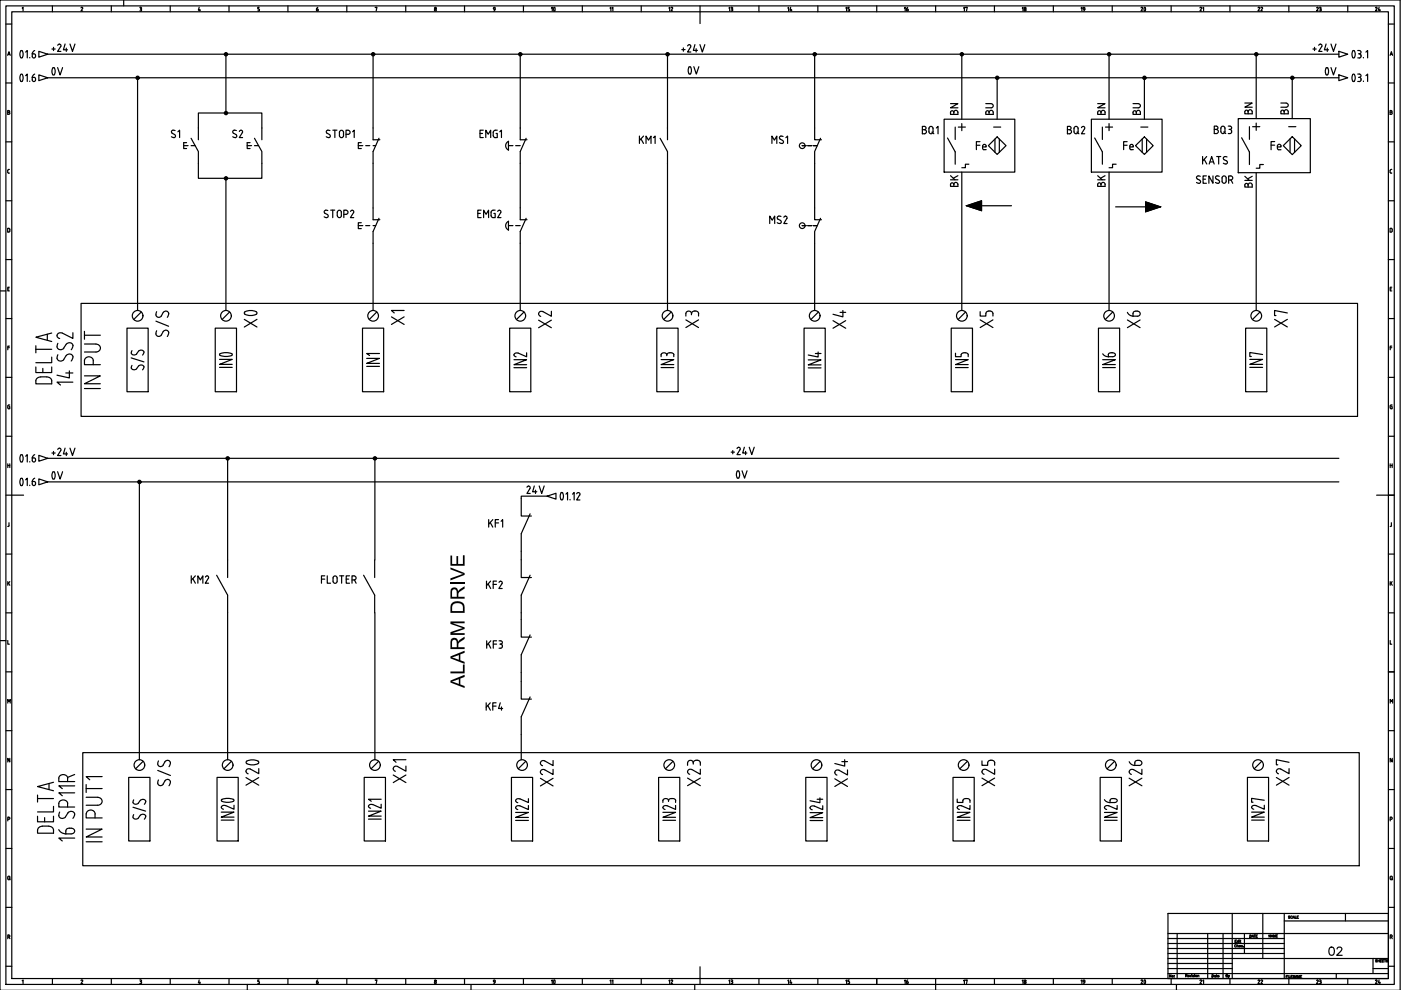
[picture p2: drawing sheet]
<svg xmlns="http://www.w3.org/2000/svg" width="297mm" height="210mm" viewBox="0 0 297 210" stroke-linecap="round" stroke-linejoin="round" font-family="sans-serif">
<!-- layer: 035 -->
<g fill="none" stroke="#000" stroke-width=".25">
<path d="M1.2 5.1h1.3M1.2 17.6h1.3M1.6 11.7l.3-.7 .3 .7M1.7 11.5h.4M2.5 2.5h291.9v205h-291.9zM4.7 1.7l.2-.2v.8M11.1 1.2v1.3M17.3 1.5l-.1 .2M17.4 1.5l.1 .3M17.5 1.8l-.3 .5h.3M23.6 1.2v1.3M26.2 0v1.2"/>
<path d="M29.6 1.5l.4 .1-.2 .3M29.7 1.9h.1M29.8 1.9l.2 .2v.2h-.4M36.1 1.2v1.3M42.2 1.5l-.1 .7h.4M42.4 2v.3M48.6 1.2v1.3M54.9 1.5h-.2v.4l.3 .2M55 2.1v.1M55 2.2l-.3 .1M61 1.2v1.3M73.5 1.2v1.3"/>
<path d="M79.6 1.6l.3-.1-.1 .8M86 1.2v1.3M98.5 1.2v1.3M111 1.2v1.3M123.5 1.2v1.3M136 1.2v1.3M148.4 1.2v1.3M160.9 1.2v1.3M173.4 1.2v1.3M185.9 1.2v1.3M198.4 1.2v1.3M210.8 1.2v1.3"/>
<path d="M223.3 1.2v1.3M235.8 1.2v1.3M248.3 1.2v1.3M260.8 1.2v1.3M273.3 1.2v1.3M285.7 1.2v1.3M294.3 5.1h1.3M294.3 17.6h1.3M294.7 11.7l.3-.7 .3 .7M294.8 11.5h.4M1.2 30.1h1.3M1.6 23.4l.4 .1-.1 .3 .1 .1v.3h-.4z"/>
<path d="M1.6 23.8h.3M1.8 36.7h.2M2 35.9l-.4 .2 .1 .4 .2 .2M294.3 30.1h1.3M294.7 23.4l.4 .1-.1 .3 .1 .1v.3h-.4zM294.7 23.8h.3M294.7 36.1v.4M294.7 36.5l.2 .2M294.9 36.7h.2M294.9 35.9h.2M294.9 35.9l-.2 .2M1.2 42.6h1.3"/>
<path d="M1.2 55h1.3M2.1 48.6v.4M2.1 48.7l-.1-.2-.4-.1v.8l.4-.1 .1-.1M294.3 42.6h1.3M294.3 55h1.3M294.9 48.4h-.2v.8h.2M294.9 48.4l.2 .1 .1 .5-.3 .2M0 61.7h1.2M1.3 67.5h1.2M1.7 61.3h.2M1.7 73.7h.3M2 60.9h-.3v.8h.3"/>
<path d="M2 73.4h-.3v.8M294.4 67.5h1.2M294.7 61.3h.3M294.7 73.7h.4M295.1 60.9h-.4v.8h.4M295.1 73.4h-.4v.8M1.2 80h1.3M1.3 92.5h1.2M1.7 98.7h.4M1.7 98.3v.8M2.1 85.9h-.4v.7l.4 .1v-.5h-.2M2.1 98.3v.8"/>
<path d="M294.3 80h1.3M294.4 92.5h1.2M294.7 98.3v.8M294.7 98.7h.5M295.2 85.9h-.4v.7l.4 .1v-.5h-.2M295.2 98.3v.8M1.3 105h1.2M1.3 117.5h1.2M1.9 110.8v.6M1.9 111.5l-.2 .1M294.4 105h1.2M294.4 117.5h1.2"/>
<path d="M294.7 111.6h.1M295 110.8v.6M295 111.5l-.2 .1M0 135.8h1.2M1.3 129.9h1.2M1.7 135.8v.8h.3M1.7 123.3v.8M1.8 123.6l.3 .5M2.1 123.3l-.4 .5M294.4 129.9h1.2M294.7 135.8v.8h.4M294.7 123.3v.8"/>
<path d="M294.9 123.6l.3 .5M295.2 123.3l-.5 .5M1.3 142.5h1.2M1.3 154.9h1.2M1.7 149.1v-.8l.2 .4 .3-.4v.8M294.4 142.5h1.2M294.4 154.9h1.2M1.3 167.4h1.2M1.3 179.9h1.2M1.7 173.7l.3-.1v-.3l-.3-.1v.9M2.1 160.8v.8l-.4-.8v.8M294.4 167.4h1.2"/>
<path d="M294.4 179.9h1.2M294.7 173.7l.4-.1v-.3l-.4-.1v.9M295.2 160.8v.8l-.5-.8v.8M1.3 192.4h1.2M1.7 198.7h.2M1.9 198.7l.2-.2-.1-.2-.3-.1v.8M1.9 198.7l.2 .3M1.9 186.4l.3 .1M2.1 186v.3M2.1 186l-.2-.2h-.2v.5l.2 .2 .2-.2M247.6 199h24.7M249.6 197.9v9.6"/>
<path d="M256.1 197.9v9.6M259.3 197.9v9.6M263.8 197.9v4.3M267.7 193.7v9.5M272.3 195.3h22.1M285.3 193.7v1.6M294.4 192.4h1.2M294.7 198.7h.3M295 198.7l.2-.2-.1-.2-.4-.1v.8M295 198.7l.2 .3M0 210v-210h296.9v210M1.3 204.9h1.2"/>
<path d="M4.7 207.9l.2-.1v.8M11.1 207.5v1.2M17.3 207.8l-.1 .1M17.4 207.8l.1 .2M17.5 208l-.3 .6h.3M23.6 207.5v1.2M29.6 207.8h.4l-.2 .3M29.7 208.1l.3 .2M30 208.3v.1M30 208.4l-.4 .2M36.1 207.5v1.2M42.2 207.8l-.1 .6h.4"/>
<path d="M42.4 208.2v.4M48.6 207.5v1.2M52.4 208.7v1.3M54.9 207.8h-.2v.3l.3 .2M55 208.3v.1M55 208.4l-.3 .2M61 207.5v1.2M67.1 208.4l.2 .2 .2-.2M67.1 208.1h.2M67.1 208.1v.3M67.3 208.1l.2 .2M67.4 207.8l-.3 .3"/>
<path d="M67.4 208.3v.1M73.5 207.5v1.2M79.6 207.9l.3-.1-.1 .8M86 207.5v1.2M92.1 208.3v.1M92.1 208.3l.2-.2 .2 .2M92.1 208.4l.2 .2 .2-.2M92.5 208.3v.1M98.5 207.5v1.2M99.9 208.7v1.3M105 207.9v.3M105 208l-.2-.2-.2 .1 .1 .3h.3l-.3 .4"/>
<path d="M111 207.5v1.2M123.5 207.5v1.2M136 207.5v1.2M147.3 208.7v1.3M148.4 207.5v1.2M160.9 207.5v1.2M173.4 207.5v1.2M185.9 207.5v1.2M198.4 207.5v2.5M210.8 207.5v1.2M223.3 207.5v1.2M235.8 207.5v1.2"/>
<path d="M247.6 203.2h13.7M247.6 204.3h13.7M247.6 205.4h13.7M247.6 202.2h24.7M247.6 201.1h24.7M247.6 200h24.7M247.6 206.4h46.8M248.3 207.5v1.2M249.4 208.7v1.3M273.3 207.5v1.2M283.3 206.4v1.1M285.7 207.5v1.2"/>
<path d="M294.4 204.9h1.2"/>
<circle cx="92.3" cy="2.1" r=".2"/>
<circle cx="92.3" cy="1.7" r=".18"/>
<circle cx="92.3" cy="208" r=".18"/>
</g>
<!-- layer: 07 -->
<path d="M1.2 1.2h294.4v207.5h-294.4zM148.4 2.5v2.5M2.5 105h2.5M291.9 105h2.5M247.6 193.7h46.8v13.8h-46.8zM247.6 197.9h46.8M261.3 193.7v13.8M272.3 193.7v13.8M148.4 205v2.5M261.3 203.2h33.1M291.1 203.2v3.2" fill="none" stroke="#000" stroke-width=".25"/>
<!-- layer: 025 -->
<g fill="none" stroke="#000" stroke-width=".25">
<path d="M261.9 199.5h.1M262.2 199.3h-.3v.5h.3M262.6 199.5h-.2l-.1 .1 .1 .2 .2-.1M262.6 199.3v.5M262.7 199.3h.1M262.8 199.5v.3M262.9 199.5h.2M263 199.3l.1 .5M265 198.2l.3 .1-.1 .4h-.2zM265.4 198.7l.2-.5 .2 .5M265.5 198.6h.2M265.9 198.2h.3"/>
<path d="M266 198.2v.5M266.3 198.5h.2M266.6 198.2h-.3v.5h.3M269.4 198.2v.5l-.4-.5v.5M269.5 198.7l.2-.5 .2 .5M269.6 198.5h.2M270 198.7v-.5l.2 .5 .2-.5v.5M270.6 198.4h.2M270.9 198.2h-.3v.5h.3M273.5 194.3l-.3-.1 .3 .4h-.3M274 194.3a.18 .18 0 0 0-.2-.1 .18 .18 0 0 0-.2 .2v.1a.18 .18 0 0 0 .2 .2 .18 .18 0 0 0 .2-.1M274.1 194.7l.2-.5 .2 .5"/>
<path d="M274.2 194.5h.2M274.6 194.2v.5h.3M275 194.4h.2M275.3 194.2h-.3v.5h.3M248.3 206.7v.5l-.3-.5v.5M249 206.8h.1M249 207.1h.1M251.4 206.8h.3v-.1l-.3-.1v.5M251.5 206.8l.2 .3M251.9 206.9h.2v-.1l-.2 .2h.2M262.1 200.4a.18 .18 0 0 0-.2-.1 .18 .18 0 0 0-.1 .2v.1a.18 .18 0 0 0 .1 .2 .18 .18 0 0 0 .2-.1M262.3 200.6l.2-.1 .1 .3"/>
<path d="M262.3 200.3v.5M262.7 200.6h.3v-.1a.16 .16 0 0 0-.3 .1 .18 .18 0 0 0 .3 .2v-.1M263.4 200.5a.16 .16 0 0 0-.2 .1 .16 .16 0 0 0 0 .2 .16 .16 0 0 0 .2-.1M263.6 200.7h.1M272.7 207.1h.2M273 206.8h-.3v.5M273.1 206.8v.5M273.3 206.8v.5h.3M273.7 207.1h.2M274 206.8h-.3v.5h.3M274.5 206.8v.5l-.3-.5v.5M274.6 207.3l.2-.5 .2 .5"/>
<path d="M274.7 207.2h.2M275.1 207.3v-.5l.2 .5 .2-.5v.5M275.7 207.1h.2M276 206.8h-.3v.5h.3M292 203.5h-.4l.4 .3-.2 .2-.2-.1M292.1 203.5v.5M292.1 203.7h.4M292.5 203.5v.5M292.7 203.7h.2M293 203.5h-.3v.5h.3M293.1 203.7h.2M293.4 203.5h-.3v.5h.3"/>
<path d="M293.5 203.5h.3M293.7 203.5v.5M294.3 203.5h-.4l.4 .3-.2 .2-.2-.1"/>
<circle cx="248.6" cy="207" r=".17"/>
</g>
<!-- layer: SYMS -->
<g fill="none" stroke="#000" stroke-width=".25">
<path d="M40.5 29.3l1.6 2.8v2.5M40.5 30.9h.9M42.1 27.1v2.5M54 29.3l1.5 2.8v2.5M54 30.9h.8M55.5 27.1v2.5M76 30.9h.9M76.6 30.2h-.6v1.3h.6M77.5 30.9h.9M79.1 30.9h.6M79.1 27.1v2.5h1.4M80.3 29.3l-1.2 2.8v2.5"/>
<path d="M107.6 30.1l.2-.1v1.8a1.01 1.01 0 0 1-.2-1.7zM109.3 30.9h1M110.3 27.1v2.5h1.4M111.5 29.3l-1.2 2.8v2.5M140 29.3l1.5 2.8v2.5M141.5 27.1v2.5M170.1 30.9h.8M171.3 30.9h.8M172.4 30.9h.9M172.7 27.1v2.5h1.5M174 29.3l-1.3 2.8v2.5M200.2 25.3h15v11.2h-15z"/>
<path d="M200.9 29.3l1.6 2.9v2.6M202.5 26.9v2.7M203.2 26.9h1.5M203.9 26.2v1.5M210.7 26.9h1.5M211.4 29l1.9 1.9-1.9 1.8-1.9-1.8zM211.9 29.5v2.8M231.4 25.3h15v11.2h-15zM232.1 29.3l1.6 2.9v2.6M233.7 26.9v2.7M234.4 26.9h1.5M235.1 26.2v1.5"/>
<path d="M240.7 30.9l1.9-1.9 1.9 1.9-1.9 1.8zM241.9 26.9h1.5M243.1 29.5v2.8M262.5 25.1h15.3v11.5h-15.3zM263.2 29.2l1.7 3v2.7M264.9 26.9v2.6M265.6 26.9h1.5M266.3 26.1v1.5M273.2 26.9h1.5M274 29l1.9 1.9-1.9 1.9-1.9-1.9zM274.5 29.4v2.9M76 47.8h.9"/>
<path d="M76.6 47.2h-.6v1.3h.6M77.5 47.8h.9M79.1 44.1v2.5h1.4M79.1 47.8h.6M80.3 46.3l-1.2 2.8v2.5M107.6 47.1l.2-.2v1.9a1.01 1.01 0 0 1-.2-1.7zM109.3 47.8h1M110.3 44.1v2.5h1.4M111.5 46.3l-1.2 2.8v2.5M170.1 47.8h.8M171.3 47.8h.8M172.4 47.8h.9"/>
<path d="M172.7 44.1v2.5h1.5M174 46.3l-1.3 2.8v2.5M204.9 43.6l3.2-1v2.1zM208.1 43.6h6.4M236.5 43.9h6.4M242.9 42.8l3.2 1.1-3.2 1zM17.2 64.3h270.6v24h-270.6zM26.9 69.6h4.5v13.5h-4.5zM30 66.1l-1.6 1.6M45.6 69.6h4.5v13.5h-4.5zM76.9 69.6h4.4v13.5h-4.4zM79.9 66.1l-1.6 1.6"/>
<path d="M108.1 69.6h4.4v13.5h-4.4zM111.1 66.1l-1.6 1.6M139.3 69.6h4.5v13.5h-4.5zM142.3 66.1l-1.6 1.6M170.5 69.6h4.5v13.5h-4.5zM173.5 66.1l-1.6 1.6M201.7 69.6h4.5v13.5h-4.5zM204.7 66.1l-1.6 1.6M232.9 69.6h4.5v13.5h-4.5zM235.9 66.1l-1.6 1.6M264.1 69.6h4.5v13.5h-4.5zM267.1 66.1l-1.5 1.6"/>
<path d="M48.3 118.7v3.7M79.4 118.7v3.7M110.5 105.7v3.7h2.2M110.5 118.7v3.7h2.2M112.4 108.9l-1.9 4.3v3.7M45.9 122l2.4 4.2v3.7M77.1 122l2.3 4.2v3.7M110.5 131.3v3.8h2.2M112.4 122l-1.9 4.2v3.7M112.4 134.6l-1.9 4.2v3.8M17.5 159.6h270.7v24h-270.7zM110.5 144.5v3.7h2.2"/>
<path d="M112.4 147.8l-1.9 4.2v3.7M27.3 164.8h4.5v13.5h-4.5zM30.3 161.4l-1.6 1.6M46 164.8h4.5v13.5h-4.5zM77.2 164.8h4.5v13.5h-4.5zM80.3 161.4l-1.6 1.6M108.4 164.8h4.5v13.5h-4.5zM111.5 161.4l-1.6 1.6M139.6 164.8h4.5v13.5h-4.5zM142.7 161.4l-1.6 1.6M170.8 164.8h4.5v13.5h-4.5zM173.9 161.4l-1.6 1.6"/>
<path d="M202.1 164.8h4.4v13.5h-4.4zM205.1 161.4l-1.6 1.6M233.3 164.8h4.5v13.5h-4.5zM236.3 161.4l-1.6 1.6M264.5 164.8h4.5v13.5h-4.5zM267.5 161.4l-1.6 1.6"/>
<circle cx="29.2" cy="16.5" r=".35"/>
<circle cx="29.2" cy="16.5" r=".12"/>
<circle cx="29.2" cy="16.5" r=".22"/>
<circle cx="47.9" cy="11.5" r=".35"/>
<circle cx="47.9" cy="11.5" r=".12"/>
<circle cx="47.9" cy="11.5" r=".22"/>
<circle cx="79.1" cy="11.5" r=".35"/>
<circle cx="79.1" cy="11.5" r=".12"/>
<circle cx="79.1" cy="11.5" r=".22"/>
<circle cx="110.3" cy="11.5" r=".35"/>
<circle cx="110.3" cy="11.5" r=".12"/>
<circle cx="110.3" cy="11.5" r=".22"/>
<circle cx="172.7" cy="11.5" r=".35"/>
<circle cx="172.7" cy="11.5" r=".12"/>
<circle cx="172.7" cy="11.5" r=".22"/>
<circle cx="203.9" cy="11.5" r=".35"/>
<circle cx="203.9" cy="11.5" r=".12"/>
<circle cx="203.9" cy="11.5" r=".22"/>
<circle cx="211.4" cy="16.5" r=".35"/>
<circle cx="211.4" cy="16.5" r=".12"/>
<circle cx="211.4" cy="16.5" r=".22"/>
<circle cx="235.2" cy="11.5" r=".35"/>
<circle cx="235.2" cy="11.5" r=".12"/>
<circle cx="235.2" cy="11.5" r=".22"/>
<circle cx="242.6" cy="16.5" r=".35"/>
<circle cx="242.6" cy="16.5" r=".12"/>
<circle cx="242.6" cy="16.5" r=".22"/>
<circle cx="266.4" cy="11.5" r=".35"/>
<circle cx="266.4" cy="11.5" r=".12"/>
<circle cx="266.4" cy="11.5" r=".22"/>
<circle cx="274" cy="16.5" r=".35"/>
<circle cx="274" cy="16.5" r=".12"/>
<circle cx="274" cy="16.5" r=".22"/>
<circle cx="47.9" cy="37.8" r=".35"/>
<circle cx="47.9" cy="24" r=".35"/>
<circle cx="47.9" cy="24" r=".12"/>
<circle cx="47.9" cy="37.8" r=".12"/>
<circle cx="47.9" cy="37.8" r=".22"/>
<circle cx="47.9" cy="24" r=".22"/>
<circle cx="170.1" cy="30.9" r=".6"/>
<circle cx="170.1" cy="47.8" r=".6"/>
<circle cx="29.2" cy="67" r="1.13"/>
<circle cx="47.9" cy="67" r="1.13"/>
<circle cx="79.1" cy="67" r="1.13"/>
<circle cx="110.3" cy="67" r="1.13"/>
<circle cx="141.5" cy="67" r="1.13"/>
<circle cx="172.7" cy="67" r="1.13"/>
<circle cx="203.9" cy="67" r="1.13"/>
<circle cx="235.2" cy="67" r="1.13"/>
<circle cx="266.4" cy="67" r="1.13"/>
<circle cx="48.3" cy="97.2" r=".35"/>
<circle cx="48.3" cy="97.2" r=".12"/>
<circle cx="48.3" cy="97.2" r=".22"/>
<circle cx="79.5" cy="97.2" r=".35"/>
<circle cx="79.5" cy="97.2" r=".12"/>
<circle cx="79.5" cy="97.2" r=".22"/>
<circle cx="29.6" cy="102.2" r=".35"/>
<circle cx="29.6" cy="102.2" r=".12"/>
<circle cx="29.6" cy="102.2" r=".22"/>
<circle cx="29.6" cy="162.2" r="1.13"/>
<circle cx="48.3" cy="162.2" r="1.13"/>
<circle cx="79.5" cy="162.2" r="1.13"/>
<circle cx="110.7" cy="162.2" r="1.13"/>
<circle cx="141.9" cy="162.2" r="1.13"/>
<circle cx="173.1" cy="162.2" r="1.13"/>
<circle cx="204.3" cy="162.2" r="1.13"/>
<circle cx="235.5" cy="162.2" r="1.13"/>
<circle cx="266.7" cy="162.2" r="1.13"/>
</g>
<!-- layer: TAGS -->
<g fill="none" stroke="#000" stroke-width=".25">
<path d="M69.2 29l.5 .2M69.5 27.6l.5 .1M69.5 27.6l-.2 .1-.1 .3 .8 .8v.3l-.3 .1M70.6 27.6h.8M71 27.6v1.6M72 27.8a.43 .43 0 0 1 .5-.2 .43 .43 0 0 1 .3 .5v.7a.43 .43 0 0 1-.4 .4 .43 .43 0 0 1-.4-.5zM73.4 28.5h.4M73.8 28.5a.44 .44 0 0 0 .4-.5 .44 .44 0 0 0-.4-.4h-.4v1.6M74.8 27.9l.3-.3v1.6M163.7 30.4v-1.5l.5 .8 .5-.8v1.5M165.9 29.8a.38 .38 0 0 1 .1 .6 .38 .38 0 0 1-.6-.1l-.1-.1M166 28.9a.41 .41 0 0 0-.6 0 .41 .41 0 0 0 0 .6l.5 .3"/>
<path d="M166.6 29.2l.4-.3v1.5M69.5 44.6a.42 .42 0 0 0-.6 0 .42 .42 0 0 0 0 .6l.5 .3a.39 .39 0 0 1 .1 .6 .39 .39 0 0 1-.6 0l-.2-.1M70.1 44.6h.9M70.5 44.6v1.5M72.4 45v.7M72.4 45a.43 .43 0 0 0-.4-.4 .43 .43 0 0 0-.5 .4v.7a.44 .44 0 0 0 .4 .4 .44 .44 0 0 0 .5-.4M72.9 45.4h.5a.44 .44 0 0 0 .4-.4 .44 .44 0 0 0-.5-.4h-.4v1.5M74.3 44.8l.2-.2a.35 .35 0 0 1 .4 .1 .35 .35 0 0 1 .1 .4l-.7 1h.7M163.2 47.4v-1.6l.5 .9 .6-.9v1.6M165.1 45.8l-.2 .2-.1 .2 .7 .5M165.1 45.8l.5 .1M165.5 46.7a.39 .39 0 0 1 0 .6 .39 .39 0 0 1-.6 0l-.1-.1"/>
<path d="M166.2 46.1l.2-.2a.35 .35 0 0 1 .4 0 .35 .35 0 0 1 0 .5M166.8 46.3l-.6 1.1h.7M17.9 79.7h3.4l-3.4 1.7h3.4M17.9 72.9h2.4M17.9 71.1h3.4M17.9 70.3v1.6M19.8 77.3v-.8a.95 .95 0 0 0-.9-.9 .95 .95 0 0 0-1 .9v.8h3.4M20.4 73a.84 .84 0 0 1 .9 .8 .84 .84 0 0 1-.9 .8h-2.5M77.7 76h2.8l-2.8 1h2.8M77.7 77.7h2.8M80.5 75h-2.8l.7 .4M109 76.3h2.7l-2.7 1h2.7"/>
<path d="M109 78h2.7M109.9 74.9a.49 .49 0 0 0-.7 0 .49 .49 0 0 0 0 .7l.2 .1M111.7 74.8v.8l-1.8-.7M140.2 76.2h2.7l-2.7 1.1h2.7M140.2 77.9h2.7M141.4 75.2v.2M141.4 75.2a.65 .65 0 0 0-.6-.4 .65 .65 0 0 0-.6 .4v.4M142 74.8a.74 .74 0 0 1 .9 .4M142 74.8l-.3 .1-.3 .3M142.9 75.2v.4M171.4 76.3h2.7l-2.7 1.1h2.7M171.4 78h2.7"/>
<path d="M172.9 75h1.2M173.5 74.6v1.1l-2.1-.4M202.6 76.2h2.7l-2.7 1.1h2.7M202.6 74.9v.7h1.2v-.4M202.6 77.9h2.7M203.8 75.2a.85 .85 0 0 1 1.5 0v.4M265 76.2h2.7l-2.7 1.1h2.7M265 77.9h2.7M267.7 75.2l-2.7-.5v.9h.3M17.9 82.4h3.4M18.3 175.8h3.4l-3.4 1.7h3.4M18.3 169l2.4 .1a.84 .84 0 0 1 1 .8 .84 .84 0 0 1-1 .8h-2.4"/>
<path d="M18.3 178.5h3.4M18.3 167.2h3.4M18.3 166.3v1.7M20.2 172.6v.8M20.2 172.6a.96 .96 0 0 0-1-.9 .96 .96 0 0 0-.9 .9v.8h3.4M21.7 164.7h-3.4l.7 .6M46.9 172.2h2.7l-2.7 1h2.7M46.9 173.9h2.7M47.8 170.8a.49 .49 0 0 0-.6 0 .49 .49 0 0 0-.1 .7l.3 .1M49.5 169.5l-1.5-.2-.9 .2-.2 .2 .2 .2 .9 .2 1.5-.2M49.6 170.7v.9l-1.8-.8M78.1 172h2.7l-2.7 1h2.7"/>
<path d="M78.1 173.7h2.7M79 170.6a.49 .49 0 0 0-.6 0 .49 .49 0 0 0-.1 .7l.3 .1M80.8 170.5v.9l-1.8-.8M80.8 169.5h-2.7l.6 .4M109.3 172.3h2.7l-2.7 1h2.7M109.3 173.9h2.7M110.2 170.9a.49 .49 0 0 0-.6 0 .49 .49 0 0 0-.1 .7h.3M110.2 169.4a.48 .48 0 0 0-.7 .1 .48 .48 0 0 0 .3 .7M112 170.8v.8l-1.8-.7M112 169.3v.9l-1.8-.8M140.5 172.2h2.7l-2.7 1.1h2.7M140.5 173.9h2.7"/>
<path d="M141.7 169.7v.2M141.7 169.7a.89 .89 0 0 1 1.6 0M141.8 169.7a.65 .65 0 0 0-.7-.4 .65 .65 0 0 0-.6 .4v.4M143.2 170.8v.8l-1.7-.7a.49 .49 0 0 0-.7-.1 .49 .49 0 0 0 0 .7l.2 .1M143.2 169.7v.4M171.7 172.3h2.7l-2.7 1.1h2.7M171.7 174h2.7M172.7 170.9a.49 .49 0 0 0-.7 0 .49 .49 0 0 0 0 .7l.2 .1M173.2 169.5h1.2M173.8 169.2v1l-2.1-.4M174.4 170.8v.9l-1.7-.8M202.9 172.2h2.8l-2.8 1.1h2.8"/>
<path d="M202.9 173.9h2.8M203.9 170.9a.5 .5 0 0 0-.7-.1 .5 .5 0 0 0 0 .7l.2 .1M205 169.3a.7 .7 0 0 0-.8 .4v.4h-1.3v-.7M205.1 169.3l.5 .2 .1 .6M205.7 170.8v.8l-1.8-.8M234.2 169.5a1.4 1.4 0 0 0 1.2 .7M234.2 172.3h2.7l-2.7 1h2.7M234.2 173.9h2.7M236 169.3l-.6 .3v.6h.9M236.3 169.3l.3 .1 .3 .3-.3 .4-.3 .1M236.9 170.8v.8l-1.8-.7a.49 .49 0 0 0-.7-.1 .49 .49 0 0 0 0 .7l.2 .1M265.4 172.2h2.7l-2.7 1h2.7"/>
<path d="M265.4 173.9h2.7M266.3 170.8a.49 .49 0 0 0-.7 0 .49 .49 0 0 0 0 .7l.2 .1M268.1 170.7v.9l-1.8-.8M268.1 169.7l-2.7-.4v.8h.3"/>
</g>
<!-- layer: MISC -->
<g fill="none" stroke="#000" stroke-width=".25">
<path d="M13.9 79.1h1.6M14.1 75.4a.8 .8 0 0 1 1.2-.1 .8 .8 0 0 1-.2 1.2M14.1 73a.8 .8 0 0 1 1.2-.1 .8 .8 0 0 1-.2 1.3M14.7 78.6v1.5l-2.6-.6M15.5 70.5v1.3l-2.3-1.2M15.5 81h-3.4l.7 .6M12.5 170.3v.8h3.3M12.5 165v.7h3.3M13.9 176.8h1.2M14.4 172.4l.4-.3a.78 .78 0 0 1 1 .5M14.7 175.6h.4M15.1 175.6a.62 .62 0 0 1 .7 .6 .62 .62 0 0 1-.7 .6"/>
<path d="M15.8 172.6l-.3 .9M15.8 177.7h-3.3l.7 .6M15.8 168.1h-3.3l.7 .6M15.8 166.6h-3.3l.7 .6M15.8 164.2l-1.5 .6"/>
</g>
<g fill="none" stroke="#000" stroke-width=".25">
<path d="M10.1 11.5h273.8M10.1 16.5h273.8M29.2 16.5v49.3M47.9 11.5v12.5M79.1 11.5v15.6M110.3 11.5v15.6M141.5 11.5v15.6M172.7 11.5v15.6M203.9 11.5v13.8M211.4 16.5v8.8M235.1 11.5v13.8M242.6 16.5v8.8"/>
<path d="M266.3 11.5v13.6M274 16.5v8.6M42.1 27.1v-3.1h13.4v3.1M42.1 34.6v3.2h13.4v-3.2M47.9 37.8v28M79.1 34.6v9.5M110.3 34.6v9.5M141.5 34.6v31.2M172.7 34.6v9.5M203.9 36.5v29.3M235.1 36.5v29.3M266.3 36.6v29.2"/>
<path d="M79.1 51.6v14.2M110.3 51.6v14.2M172.7 51.6v14.2M10.1 97.2h273.8M48.3 97.2v21.5M79.5 97.2v21.5M10.1 102.2h273.8M29.5 102.2v58.9M110.5 116.9v1.8M48.3 129.9v31.2M79.5 129.9v31.2M110.5 129.9v1.4"/>
<path d="M110.5 142.6v1.9M110.5 155.7v5.4"/>
</g>
<!-- layer: SYMS -->
<path d="M204.9 43.6l3.2-1v2.1zM242.9 42.8l3.2 1.1-3.2 1z" fill="#000" stroke="#000" stroke-width=".21"/>
<!-- layer: DESC -->
<g fill="none" stroke="#000" stroke-width=".25">
<path d="M253.7 38.7l.5 .2M254.5 37.4a.42 .42 0 0 0-.6-.1 .42 .42 0 0 0 0 .7l.6 .5v.3l-.3 .1M255 33.2v1.6M255.1 38h.5M255.3 33.8l.6 1M255.8 37.3h-.7v1.6h.7M255.8 33.2l-.8 1M256.4 34.8l.5-1.6 .5 1.6M256.5 34.3h.8M257.2 37.3v1.6l-.9-1.6v1.6M257.7 38.7l.5 .2M257.9 38l.7 .5-.1 .3-.3 .1"/>
<path d="M258 33.2h.8M258.1 37.3l-.4 .3 .2 .4M258.1 37.3l.4 .1M258.4 33.2v1.6M259.2 37.5a.43 .43 0 0 1 .4-.2 .43 .43 0 0 1 .4 .4v.7a.43 .43 0 0 1-.5 .5 .43 .43 0 0 1-.4-.5zM259.7 33.2l-.3 .1v.3l.6 .5M259.7 33.2l.5 .1M260.1 34.1a.39 .39 0 0 1 0 .6 .39 .39 0 0 1-.6 0l-.1-.1M260.5 38.2h.4a.43 .43 0 0 0 .5-.5 .43 .43 0 0 0-.5-.4h-.4v1.6M261 38.2l.4 .7"/>
</g>
<g fill="#000">
<path d="M95.5 117.8h.4v1.8h.9v-1.7h.3v1.7h1v-1.9h.4v2.3h-3zM95.5 120.3l3 1.2v.4l-3 1.2v-.5l2.7-.9-2.7-1zM95.5 131.8h3v.3h-2.5l2.5 .9v.4l-2.6 .8h2.6v.4h-3v-.6l2.6-.8-2.6-.9zM95.5 142.4h2.6v-1.5h.4v1.9h-3z"/>
<path d="M95.8 127.8l1.1-.3 1.2 .3 .4 .6v1.5h-3v-1.4zM96.1 128.1l-.2 .6v.9h2.2v-1.1l-.4-.5-1-.1z"/>
<path d="M95.5 139.2l3-1.2v.4l-.9 .3v1.3l.9 .3v.5l-3-1.2zM95.8 139.4l1.5 .5v-1z"/>
<path d="M95.7 135.5l.4-.2h.5l.4 .3 .1 .5 .4-.4 1-.7v.5l-1.1 .7-.2 .5v.5h1.3v.4h-3v-1.5zM96 135.8l-.2 .3v1.1h1l-.1-1.4-.3-.2z"/>
<path d="M95.7 124.8l.8-.3 .3 .2 .3 .4a.16 .16 0 0 0 0 .2 .16 .16 0 0 0 .2 0 .16 .16 0 0 0 0-.2l1.2-.8v.5l-1.1 .7-.2 .5v.5h1.3v.4h-3v-1.5zM96 125.1l-.2 .3v1.1h1l-.1-1.3-.3-.3z"/>
<path d="M95.5 144.3l3-1.2v.4l-.9 .4v1.2l.9 .4v.4l-3-1.2zM95.8 144.5l1.5 .5v-1z"/>
</g>
<path d="M95.5 123.7h3" fill="none" stroke="#000" stroke-width=".4"/>
<!-- layer: XREF -->
<g fill="none" stroke="#000" stroke-width=".25">
<path d="M4.4 17.2h.3M4.4 10.8l.2-.1a1.08 1.08 0 0 1 0 1.6l-.2-.1a1.47 1.47 0 0 1 0-1.4zM4.4 17.2a1.12 1.12 0 0 1 .2-1.5l.1 .1a1.5 1.5 0 0 1 0 1.4M286.8 10.8l.2-.1a1.08 1.08 0 0 1 0 1.6l-.2-.1M286.8 15.8h.4a1.5 1.5 0 0 1 0 1.4M286.8 17.2h.4M287.9 10.7h.3M287.9 12.3h.3M287.9 15.7h.3M287.9 17.3h.3M288 11.4h.2M288 16.4h.2"/>
<path d="M288.2 10.7a.35 .35 0 0 1 .4 .4 .35 .35 0 0 1-.4 .3l.4 .4a.4 .4 0 0 1-.4 .5M288.2 15.7a.35 .35 0 0 1 .4 .4 .35 .35 0 0 1-.4 .3l.3 .2 .1 .3M288.6 16.9l-.4 .4M289.1 12.2v.1M289.1 17.2v.1M289.6 11l.4-.3v1.6M289.6 16l.4-.3v1.6M4.4 96.5l.2-.1a1.08 1.08 0 0 1 0 1.6l-.2-.1a1.47 1.47 0 0 1 0-1.4zM4.4 101.5l.2-.1a1.08 1.08 0 0 1 0 1.6l-.2-.1a1.47 1.47 0 0 1 0-1.4zM118.9 104.5l.2-.1a1.08 1.08 0 0 1 0 1.6l-.2-.1a1.47 1.47 0 0 1 0-1.4zM120 104.8l.3-.4v1.6M120.9 105.9v.1"/>
<path d="M121.4 104.8l.3-.4v1.6M122.6 104.4l-.3 .3M122.6 104.4a.35 .35 0 0 1 .3 .6l-.6 1h.7"/>
</g>
<g font-size="8.4">
<text x="56.4" y="71.6" transform="rotate(-90 56.4 71.6)">X0</text>
<text x="56.8" y="167.2" transform="rotate(-90 56.8 167.2)">X20</text>
</g>
<g font-size="7.9">
<text x="37.7" y="73.7" transform="rotate(-90 37.7 73.7)">S/S</text>
<text x="38.1" y="169" transform="rotate(-90 38.1 169)">S/S</text>
</g>
<g font-size="7.1">
<text x="12" y="82.5" transform="rotate(-90 12 82.5)">DELTA</text>
<text x="32.1" y="80.8" transform="rotate(-90 32.1 80.8)">S/S</text>
<text x="50.4" y="80.1" transform="rotate(-90 50.4 80.1)">IN0</text>
<text x="12.3" y="177.8" transform="rotate(-90 12.3 177.8)">DELTA</text>
<text x="32.5" y="176" transform="rotate(-90 32.5 176)">S/S</text>
</g>
<g font-size="6.6">
<text x="7.4" y="17.6">0V</text>
<text x="277.6" y="17.6">0V</text>
</g>
<g font-size="6.2">
<text x="142.5" y="17.3">0V</text>
<text x="47.3" y="31">S2</text>
<text x="117.8" y="70.2" transform="rotate(-90 117.8 70.2)">X2</text>
<text x="180.3" y="70.6" transform="rotate(-90 180.3 70.6)">X4</text>
<text x="242.7" y="70.2" transform="rotate(-90 242.7 70.2)">X6</text>
<text x="237.4" y="78.7" transform="rotate(-90 237.4 78.7)">IN6</text>
<text x="7.4" y="103">0V</text>
<text x="152.8" y="103">0V</text>
<text x="118.2" y="167.6" transform="rotate(-90 118.2 167.6)">X22</text>
<text x="180.6" y="167.6" transform="rotate(-90 180.6 167.6)">X24</text>
<text x="243.1" y="167.6" transform="rotate(-90 243.1 167.6)">X26</text>
</g>
<g font-size="5.7">
<text x="38.8" y="31" transform="rotate(-90 38.8 31)">S1</text>
<text x="86.4" y="69.8" transform="rotate(-90 86.4 69.8)">X1</text>
<text x="148.9" y="70.2" transform="rotate(-90 148.9 70.2)">X3</text>
<text x="211.3" y="70.2" transform="rotate(-90 211.3 70.2)">X5</text>
<text x="273.8" y="70.2" transform="rotate(-90 273.8 70.2)">X7</text>
<text x="86.8" y="166.9" transform="rotate(-90 86.8 166.9)">X21</text>
<text x="149.2" y="167.6" transform="rotate(-90 149.2 167.6)">X23</text>
<text x="211.7" y="167.6" transform="rotate(-90 211.7 167.6)">X25</text>
<text x="274.1" y="167.2" transform="rotate(-90 274.1 167.2)">X27</text>
</g>
<g font-size="4.9">
<text x="143.2" y="12">+24V</text>
<text x="194.4" y="29.3">BQ1</text>
<text x="225.1" y="29.3">BQ2</text>
<text x="235.3" y="25" transform="rotate(-90 235.3 25)">BN</text>
<text x="242.7" y="25" transform="rotate(-90 242.7 25)">BU</text>
<text x="256.1" y="29.3">BQ3</text>
<text x="274.1" y="25" transform="rotate(-90 274.1 25)">BU</text>
<text x="134.4" y="31.4">KM1</text>
<text x="205.7" y="32.8">Fe</text>
<text x="237.1" y="32.8">Fe</text>
<text x="268.1" y="32.8">Fe</text>
<text x="235.3" y="40.6" transform="rotate(-90 235.3 40.6)">BK</text>
<text x="153.8" y="97.4">+24V</text>
<text x="280.5" y="203.6">02</text>
</g>
<g font-size="4.4">
<text x="115" y="3.5">10</text>
<text x="240.2" y="3.5">20</text>
<text x="9.9" y="11.6">+24V</text>
<text x="277.3" y="11.6">+24V</text>
<text x="100.5" y="30">EMG1</text>
<text x="203.9" y="25" transform="rotate(-90 203.9 25)">BN</text>
<text x="211.3" y="25" transform="rotate(-90 211.3 25)">BU</text>
<text x="266.3" y="25" transform="rotate(-90 266.3 25)">BN</text>
<text x="203.9" y="40.6" transform="rotate(-90 203.9 40.6)">BK</text>
<text x="266.3" y="40.6" transform="rotate(-90 266.3 40.6)">BK</text>
<text x="100.2" y="46.9">EMG2</text>
<text x="9.9" y="97.4">+24V</text>
<text x="110.4" y="105.5">24V</text>
<text x="102.3" y="112.5">KF1</text>
<text x="39.2" y="124.5">KM2</text>
<text x="67" y="124.5">FLOTER</text>
<text x="102" y="125.6">KF2</text>
<text x="102" y="138.3">KF3</text>
<text x="102" y="151.3">KF4</text>
<text x="115" y="209.9">10</text>
<text x="240.2" y="209.9">20</text>
</g>
<g font-size="4">
<text x="190.5" y="209.5">16</text>
<text x="293.5" y="209.5" transform="rotate(-90 293.5 209.5)">24</text>
</g>
<g font-size="3.5">
<text x="66" y="3.2">6</text>
<text x="103" y="3.2">9</text>
<text x="128.1" y="3.2">11</text>
<text x="140.8" y="3.2">12</text>
<text x="153.5" y="3.2">13</text>
<text x="165.8" y="3.2">14</text>
<text x="178.2" y="3.2">15</text>
<text x="190.5" y="3.2">16</text>
<text x="203.2" y="3.2">17</text>
<text x="215.5" y="3.2">18</text>
<text x="227.9" y="3.2">19</text>
<text x="256.1" y="3.2" transform="rotate(-90 256.1 3.2)">21</text>
<text x="268.5" y="3.2" transform="rotate(-90 268.5 3.2)">22</text>
<text x="280.8" y="3.2" transform="rotate(-90 280.8 3.2)">23</text>
<text x="290.3" y="3.2">24</text>
<text x="293.5" y="149.9">M</text>
<text x="293.5" y="187.3">Q</text>
<text x="130.9" y="209.5" transform="rotate(-90 130.9 209.5)">11</text>
<text x="143.6" y="209.5" transform="rotate(-90 143.6 209.5)">12</text>
<text x="156.3" y="209.5" transform="rotate(-90 156.3 209.5)">13</text>
<text x="168.6" y="209.5" transform="rotate(-90 168.6 209.5)">14</text>
<text x="181" y="209.5" transform="rotate(-90 181 209.5)">15</text>
<text x="206" y="209.5" transform="rotate(-90 206 209.5)">17</text>
<text x="218.4" y="209.5" transform="rotate(-90 218.4 209.5)">18</text>
<text x="230.7" y="209.5" transform="rotate(-90 230.7 209.5)">19</text>
<text x="256.1" y="209.5" transform="rotate(-90 256.1 209.5)">21</text>
<text x="261.4" y="208.1" transform="rotate(-90 261.4 208.1)">By</text>
<text x="268.5" y="209.5" transform="rotate(-90 268.5 209.5)">22</text>
<text x="280.8" y="209.5" transform="rotate(-90 280.8 209.5)">23</text>
</g>
</svg>
